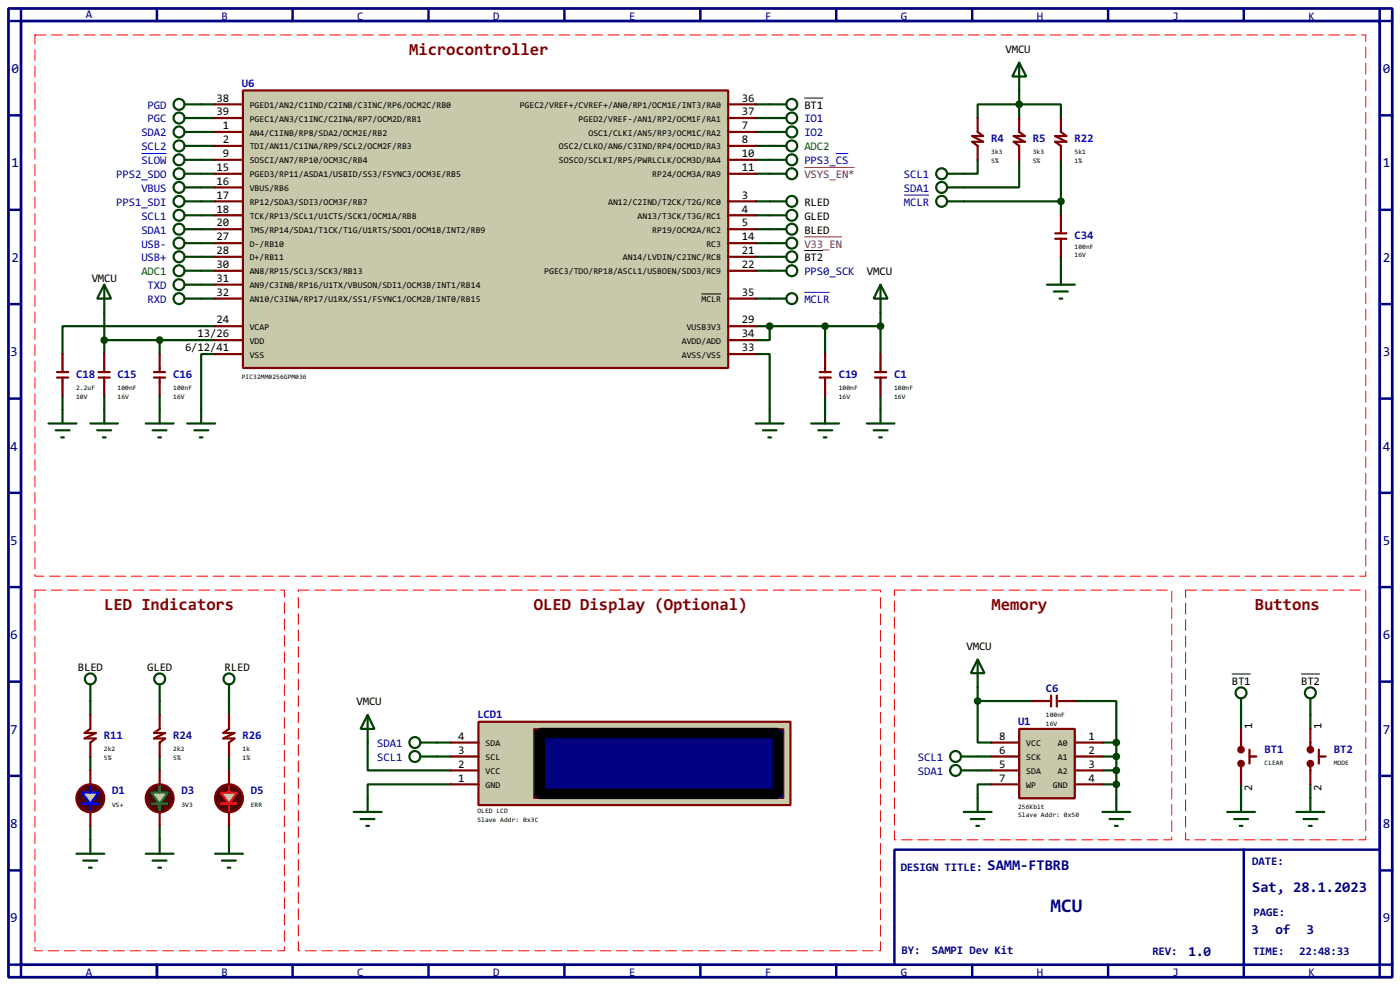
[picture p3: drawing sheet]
<svg xmlns="http://www.w3.org/2000/svg" width="256mm" height="180mm" viewBox="0 0 256 180" stroke-linecap="round" stroke-linejoin="round" font-family="sans-serif">
<path d="M1.6 1.6h253.5v177.3h-253.5zM3.9 3.9h248.9v172.7h-248.9z" fill="none" stroke="#000080" stroke-width=".5"/>
<path d="M3.9 1.6v2.3h-2.3M28.8 1.6v2.3" fill="none" stroke="#000080" stroke-width=".45"/>
<path d="M163.9 155.5h88.9v21.1h-88.9z" fill="#fff" stroke="#000080" stroke-width=".45"/>
<g fill="none" stroke="#000080" stroke-width=".45">
<path d="M53.6 1.6v2.3M78.5 1.6v2.3M103.4 1.6v2.3M128.3 1.6v2.3M153.2 1.6v2.3M178.1 1.6v2.3M203 1.6v2.3M227.9 1.6v2.3M252.8 1.6v2.3h2.3M1.6 21.1h2.3M1.6 38.4h2.3M252.8 21.1h2.3"/>
<path d="M252.8 38.4h2.3M1.6 55.7h2.3M252.8 55.7h2.3M1.6 73h2.3M252.8 73h2.3M1.6 90.2h2.3M252.8 90.2h2.3M1.6 107.5h2.3M252.8 107.5h2.3M1.6 124.8h2.3M252.8 124.8h2.3M1.6 142h2.3"/>
<path d="M1.6 159.3h2.3M227.9 155.5v23.4M252.8 142h2.3M252.8 159.3h2.3M1.6 176.6h2.3v2.3M28.8 176.6v2.3M53.6 176.6v2.3M78.5 176.6v2.3M103.4 176.6v2.3M128.3 176.6v2.3M153.2 176.6v2.3M178.1 176.6v2.3"/>
<path d="M203 176.6v2.3M255.1 176.6h-2.3v2.3"/>
</g>
<g fill="none" stroke="#004000" stroke-width=".4">
<path d="M36.9 19.1h2.5M138.5 19.1h2.5M186.7 16.6v5M36.9 36.9h2.5M36.9 24.2h2.5M36.9 26.7h2.5M36.9 39.4h2.5M36.9 29.3h2.5M36.9 31.8h2.5M36.9 34.3h2.5M36.9 21.6h2.5M138.5 36.9h2.5"/>
<path d="M138.5 24.2h2.5M138.5 26.7h2.5M138.5 39.4h2.5M138.5 29.3h2.5M138.5 31.8h2.5M138.5 21.6h2.5M176.6 36.9h17.8M179.1 29.3v2.5h-2.5M179.1 21.6v-2.5h15.3v2.5M186.7 29.3v5h-10.1M194.4 29.3v10.1M19.1 57.2v7.6"/>
<path d="M36.9 42h2.5M36.9 44.5h2.5M36.9 47h2.5M36.9 49.6h2.5M36.9 52.1h2.5M36.9 54.7h2.5M39.4 59.7h-27.9v5.1M138.5 59.7h22.8M138.5 42h2.5M138.5 44.5h2.5M138.5 47h2.5M138.5 49.6h2.5"/>
<path d="M138.5 54.7h2.5M141 59.7v2.6h-2.5M151.2 59.7v5.1M161.3 52.1l1.3 2.6h-2.5zM161.3 52.1v12.7M194.4 47v2.6M8.9 77.5h5.1M10.2 78.8h2.6M11.5 72.4v5.1M16.6 77.5h5M17.8 78.8h2.6M19.1 72.4v5.1"/>
<path d="M19.1 62.3h20.3M26.7 77.5h5.1M28 78.8h2.5M29.3 62.3v2.5M29.3 72.4v5.1M39.4 64.8h-2.5v10.2M138.5 64.8h2.5v12.7M138.5 77.5h5.1M139.8 78.8h2.5M148.6 77.5h5.1M149.9 78.8h2.6M151.2 72.4v5.1"/>
<path d="M161.3 72.4v2.6M11.2 80.1h.5M18.9 80.1h.5M29 80.1h.5M140.8 80.1h.5M150.9 80.1h.5M16.6 128.3v2.6M16.6 138.5v2.5M29.3 128.3v2.6M29.3 138.5v2.5M42 125.3v5.6M42 138.5v2.5"/>
<path d="M67.4 135.9v5.1h15.2M80.1 138.5h2.5M80.1 135.9h2.5M179.1 120.7l1.3 2.5h-2.5zM179.1 128.3v7.6h2.6M179.1 138.5h2.6M179.1 120.7v7.6M179.1 128.3h10.2M196.9 128.3h7.6v7.6M202 138.5h2.5M202 135.9h2.5M204.5 135.9v10.2"/>
<path d="M227.4 130.9v2.5M240.1 130.9v2.5M16.6 151.2v2.5M29.3 151.2v2.5M39.4 156.3h5.1M40.7 157.5h2.5M41.7 158.8h.5M42 151.2v5.1M82.6 143.6h-15.2v2.5M176.6 148.6h5.1M177.9 149.9h2.5M178.9 151.2h.5"/>
<path d="M179.1 141h2.6M181.7 143.6h-2.6v5M202 141h2.5M202 143.6h2.5M224.8 148.6h5.1M226.1 149.9h2.6M227.1 151.2h.5M227.4 143.6v5M237.5 148.6h5.1M238.8 149.9h2.6M239.8 151.2h.5M240.1 143.6v5"/>
<circle cx="41.9" cy="124.3" r="1"/>
</g>
<g fill="none" stroke="#800000" stroke-width=".4">
<path d="M10.5 68.1h2M10.5 69.1h2M11.5 64.8v3.3M11.5 69.1v3.3M18.1 68.1h2M18.1 69.1h2M19.1 64.8v3.3M19.1 69.1v3.3M28.2 68.1h2.1M28.2 69.1h2.1M29.3 64.8v3.3M29.3 69.1v3.3"/>
<path d="M150.2 68.1h2M150.2 69.1h2M151.2 64.8v3.3M151.2 69.1v3.3M42 130.9v2.5l-1.1 .8h2.1l-2.1 1h2.1l-1 .7v2.6M189.3 128.3h3.3M192.6 127.3v2M193.6 127.3v2M193.6 128.3h3.3M227.4 133.4v3.8M227.4 139.8v3.8M228.9 138.5h1.3"/>
<path d="M228.9 137.2v2.6M240.1 133.4v3.8M240.1 139.8v3.8M241.6 137.2v2.6M241.6 138.5h1.3"/>
</g>
<path d="M6.4 6.4h243.8v99.1h-243.8zM163.9 108h50.8v45.7h-50.8z" fill="none" stroke="#fff" stroke-width=".18"/>
<path d="M6.4 6.4h243.8v99.1h-243.8zM163.9 108h50.8v45.7h-50.8z" fill="none" stroke="#f00" stroke-width=".18" stroke-dasharray="2 1"/>
<g fill="#800000" stroke="#800000" stroke-width=".4">
<circle cx="240" cy="137.2" r=".5"/>
<circle cx="240" cy="139.8" r=".5"/>
<circle cx="227.3" cy="137.2" r=".5"/>
<circle cx="227.3" cy="139.8" r=".5"/>
</g>
<circle cx="29.2" cy="146.1" r="2.55" fill="#400000" stroke="#800000" stroke-width=".4"/>
<path d="M27.7 145.1h1.6v-1.3v1.3h1.5l-1.5 2h1.5h-3.1h1.6v1.3v-1.3z" fill-rule="evenodd" fill="#c8c8aa" stroke="#00c000" stroke-width=".4"/>
<path d="M29.3 130.9v2.5l-1.1 .8h2.1l-2.1 1h2.1l-1 .7v2.6M29.3 141v2.6M29.3 148.6v2.6" fill="none" stroke="#800000" stroke-width=".4"/>
<g fill="none" stroke="#004000" stroke-width=".4">
<path d="M29.3 125.3v3M26.7 156.3h5.1M28 157.5h2.5M29 158.8h.5M29.3 153.7v2.6"/>
<circle cx="29.2" cy="124.3" r="1"/>
</g>
<circle cx="41.9" cy="146.1" r="2.55" fill="#400000" stroke="#800000" stroke-width=".4"/>
<path d="M40.4 145.1h1.6v-1.3v1.3h1.5l-1.5 2h1.5h-3.1h1.6v1.3v-1.3z" fill-rule="evenodd" fill="#c8c8aa" stroke="#f00" stroke-width=".4"/>
<path d="M42 141v2.6M42 148.6v2.6" fill="none" stroke="#800000" stroke-width=".4"/>
<path d="M217.2 108h33v45.7h-33z" fill="none" stroke="#fff" stroke-width=".18"/>
<path d="M217.2 108h33v45.7h-33z" fill="none" stroke="#f00" stroke-width=".18" stroke-dasharray="2 1"/>
<circle cx="16.5" cy="146.1" r="2.55" fill="#400000" stroke="#800000" stroke-width=".4"/>
<path d="M15 145.1h1.6v-1.3v1.3h1.5l-1.5 2h1.5h-3.1h1.6v1.3v-1.3z" fill-rule="evenodd" fill="#c8c8aa" stroke="#00f" stroke-width=".4"/>
<path d="M160.3 68.1h2.1M160.3 69.1h2.1M161.3 64.8v3.3M161.3 69.1v3.3M16.6 130.9v2.5l-1.1 .8h2.1l-2.1 1h2.1l-1 .7v2.6M16.6 141v2.6M16.6 148.6v2.6" fill="none" stroke="#800000" stroke-width=".4"/>
<g fill="none" stroke="#004000" stroke-width=".4">
<path d="M33.8 19.1h3.1M141 19.1h3.1M33.8 21.6h3.1M33.8 39.4h3.1M33.8 26.7h3.1M33.8 24.2h3.1M33.8 36.9h3.1M33.8 31.8h3.1M33.8 34.3h3.1M141 21.6h3.1M141 39.4h3.1M141 26.7h3.1"/>
<path d="M141 24.2h3.1M141 36.9h3.1M141 29.3h3.1M19.1 52.1l1.3 2.6h-2.6zM19.1 52.1v5.1M33.8 49.6h3.1M33.8 54.7h3.1M33.8 52.1h3.1M33.8 42h3.1M33.8 44.5h3.1M33.8 47h3.1M141 49.6h3.1"/>
<path d="M141 54.7h3.1M141 42h3.1M141 44.5h3.1M141 47h3.1M34.3 77.5h5.1M35.6 78.8h2.6M36.9 75v2.5M158.8 77.5h5.1M160.1 78.8h2.5M161.3 75v2.5M36.6 80.1h.5M161.1 80.1h.5"/>
<path d="M16.6 125.3v3M176.1 138.5h3M227.4 127.8v3.1M240.1 127.8v3.1M14 156.3h5.1M15.3 157.5h2.5M16.3 158.8h.5M16.6 153.7v2.6M176.1 141h3M202 148.6h5.1M203.3 149.9h2.5M204.3 151.2h.5"/>
<path d="M204.5 146.1v2.5"/>
<circle cx="32.8" cy="19.1" r="1"/>
<circle cx="145" cy="19.1" r="1"/>
<circle cx="32.8" cy="36.9" r="1"/>
<circle cx="32.8" cy="34.3" r="1"/>
<circle cx="32.8" cy="39.4" r="1"/>
<circle cx="32.8" cy="26.7" r="1"/>
<circle cx="32.8" cy="31.8" r="1"/>
<circle cx="32.8" cy="21.6" r="1"/>
<circle cx="32.8" cy="24.2" r="1"/>
<circle cx="145" cy="29.3" r="1"/>
<circle cx="145" cy="26.7" r="1"/>
<circle cx="145" cy="36.9" r="1"/>
<circle cx="145" cy="39.4" r="1"/>
<circle cx="145" cy="21.6" r="1"/>
<circle cx="145" cy="24.2" r="1"/>
<circle cx="32.8" cy="49.6" r="1"/>
<circle cx="32.8" cy="47" r="1"/>
<circle cx="32.8" cy="42" r="1"/>
<circle cx="32.8" cy="44.5" r="1"/>
<circle cx="32.8" cy="54.7" r="1"/>
<circle cx="32.8" cy="52.1" r="1"/>
<circle cx="145" cy="42" r="1"/>
<circle cx="145" cy="44.5" r="1"/>
<circle cx="145" cy="47" r="1"/>
<circle cx="145" cy="49.6" r="1"/>
<circle cx="145" cy="54.7" r="1"/>
<circle cx="16.5" cy="124.3" r="1"/>
<circle cx="175" cy="138.5" r="1"/>
<circle cx="227.3" cy="126.8" r="1"/>
<circle cx="240" cy="126.8" r="1"/>
<circle cx="175" cy="141" r="1"/>
</g>
<path d="M153.1 28.1h2.3M147.4 53.5h4.6" fill="none" stroke="#0000c0" stroke-width=".18"/>
<path d="M147.4 18h3.4M147.4 45.9h3.4M225.7 123.4h3.4M238.4 123.4h3.4" fill="none" stroke="#000" stroke-width=".18"/>
<g fill="#004000" stroke="#004000" stroke-width=".4">
<circle cx="29.2" cy="62.3" r=".5"/>
<circle cx="19.1" cy="62.3" r=".5"/>
<circle cx="161.3" cy="59.7" r=".5"/>
<circle cx="151.1" cy="59.7" r=".5"/>
<circle cx="141" cy="59.7" r=".5"/>
</g>
<path d="M6.4 108h45.7v66h-45.7z" fill="none" stroke="#fff" stroke-width=".18"/>
<path d="M6.4 108h45.7v66h-45.7z" fill="none" stroke="#f00" stroke-width=".18" stroke-dasharray="2 1"/>
<path d="M147.4 43.4h6.9" fill="none" stroke="#800080" stroke-width=".18"/>
<path d="M186.7 133.4h10.2v12.7h-10.2z" fill="#c8c8aa" stroke="#800000" stroke-width=".4"/>
<g fill="none" stroke="#800000" stroke-width=".4">
<path d="M179.1 21.6v2.6l1 .7h-2l2 1.1h-2l1 .7v2.6M186.7 21.6v2.6l1.1 .7h-2.1l2.1 1.1h-2.1l1 .7v2.6M194.4 21.6v2.6l1 .7h-2.1l2.1 1.1h-2.1l1.1 .7v2.6M194.4 39.4v3.3M193.3 43.7h2.1M193.3 42.7h2.1M194.4 43.7v3.3M181.7 138.5h5M181.7 135.9h5M196.9 138.5h5.1M196.9 135.9h5.1M181.7 141h5"/>
<path d="M181.7 143.6h5M196.9 141h5.1M196.9 143.6h5.1"/>
</g>
<g fill="#004000" stroke="#004000" stroke-width=".4">
<circle cx="204.5" cy="138.5" r=".5"/>
<circle cx="204.5" cy="141" r=".5"/>
<circle cx="204.5" cy="143.6" r=".5"/>
<circle cx="204.5" cy="135.9" r=".5"/>
<circle cx="179.1" cy="128.3" r=".5"/>
<circle cx="186.7" cy="19.1" r=".5"/>
</g>
<g fill="none" stroke="#004000" stroke-width=".4">
<path d="M186.7 11.5l1.3 2.5h-2.5zM186.7 11.5v5.1M33.8 29.3h3.1M173.5 36.9h3.1M173.5 31.8h3.1M173.5 34.3h3.1M191.8 52.1h5.1M193.1 53.4h2.5M194.1 54.7h.5M194.4 49.6v2.5"/>
<circle cx="32.8" cy="29.3" r="1"/>
<circle cx="172.5" cy="36.9" r="1"/>
<circle cx="172.5" cy="34.3" r="1"/>
<circle cx="172.5" cy="31.8" r="1"/>
</g>
<path d="M25.9 28.1h4.6M165.6 35.7h4.6" fill="none" stroke="#0000c0" stroke-width=".18"/>
<path d="M97.8 133.4h45.8v12.7h-45.8z" fill="#fff" stroke="#800000" stroke-width=".25"/>
<path d="M87.7 132.1h57.1v15.3h-57.1z" fill="#c8c8aa" stroke="#800000" stroke-width=".4"/>
<path d="M97.8 133.4h45.8v12.7h-45.8z" fill="#000080" stroke="#800000" stroke-width=".25"/>
<path d="M98.9 134.2h43.6v11.1h-43.6z" fill="none" stroke="#000" stroke-width="1.9"/>
<path d="M82.6 138.5h5.1M82.6 135.9h5.1M82.6 143.6h5.1M82.6 141h5.1" fill="none" stroke="#800000" stroke-width=".4"/>
<path d="M54.7 108h106.6v66h-106.6z" fill="none" stroke="#fff" stroke-width=".18"/>
<path d="M54.7 108h106.6v66h-106.6z" fill="none" stroke="#f00" stroke-width=".18" stroke-dasharray="2 1"/>
<g fill="none" stroke="#004000" stroke-width=".4">
<path d="M141 31.8h3.1M67.4 130.9l1.2 2.5h-2.5zM67.4 130.9v5M77 138.5h3.1M77 135.9h3.1M64.8 148.6h5.1M66.1 149.9h2.5M67.1 151.2h.5M67.4 146.1v2.5"/>
<circle cx="145" cy="31.8" r="1"/>
<circle cx="76" cy="138.5" r="1"/>
<circle cx="76" cy="135.9" r="1"/>
</g>
<path d="M147.4 30.7h9.2" fill="none" stroke="#800080" stroke-width=".18"/>
<circle cx="194.3" cy="36.9" r=".5" fill="#004000" stroke="#004000" stroke-width=".4"/>
<path d="M44.5 16.6h88.9v50.8h-88.9z" fill="#c8c8aa" stroke="#800000" stroke-width=".4"/>
<g fill="none" stroke="#800000" stroke-width=".4">
<path d="M39.4 19.1h5.1M133.4 19.1h5.1M39.4 24.2h5.1M39.4 26.7h5.1M39.4 36.9h5.1M39.4 39.4h5.1M39.4 29.3h5.1M39.4 31.8h5.1M39.4 34.3h5.1M39.4 21.6h5.1M133.4 24.2h5.1M133.4 26.7h5.1"/>
<path d="M133.4 36.9h5.1M133.4 39.4h5.1M133.4 29.3h5.1M133.4 31.8h5.1M133.4 21.6h5.1M39.4 42h5.1M39.4 44.5h5.1M39.4 47h5.1M39.4 49.6h5.1M39.4 59.7h5.1M39.4 52.1h5.1M39.4 54.7h5.1"/>
<path d="M133.4 42h5.1M133.4 44.5h5.1M133.4 47h5.1M133.4 49.6h5.1M133.4 59.7h5.1M133.4 54.7h5.1M39.4 64.8h5.1M39.4 62.3h5.1M133.4 64.8h5.1M133.4 62.3h5.1"/>
</g>
<path d="M128.5 53.8h3.6" fill="none" stroke="#000" stroke-width=".18"/>
<text font-size="4.2" fill="#000080" x="192.5" y="167">MCU</text>
<g font-size="3.7" fill="#800000">
<text x="75" y="10">Microcontroller</text>
<text x="19.1" y="111.6">LED Indicators</text>
<text x="97.8" y="111.6">OLED Display (Optional)</text>
<text x="181.7" y="111.6">Memory</text>
<text x="229.9" y="111.6">Buttons</text>
</g>
<g font-size="3.2" fill="#000080">
<text x="180.9" y="159.3">SAMM-FTBRB</text>
<text x="229.4" y="163.2">Sat, 28.1.2023</text>
</g>
<g font-size="3" fill="#000080">
<text x="2.1" y="13.4">0</text>
<text x="253.4" y="13.4">0</text>
<text x="2.1" y="30.7">1</text>
<text x="253.4" y="30.7">1</text>
<text x="2.1" y="47.9">2</text>
<text x="253.4" y="47.9">2</text>
<text x="1.9" y="65.2">3</text>
<text x="253.4" y="65.2">3</text>
<text x="1.9" y="82.5">4</text>
<text x="253.4" y="82.5">4</text>
<text x="1.9" y="99.8">5</text>
<text x="253.4" y="99.8">5</text>
<text x="1.9" y="117">6</text>
<text x="253.4" y="117">6</text>
<text x="1.9" y="134.3">7</text>
<text x="253.4" y="134.3">7</text>
<text x="1.9" y="151.6">8</text>
<text x="253.4" y="151.6">8</text>
<text x="1.9" y="168.8">9</text>
<text x="229.2" y="170.9">3</text>
<text x="233.7" y="170.9">of</text>
<text x="239.4" y="170.9">3</text>
<text x="253.4" y="168.8">9</text>
<text x="217.8" y="174.9">1.0</text>
</g>
<g font-size="2.5" fill="#000080">
<text x="15.7" y="3.4">A</text>
<text x="40.6" y="3.6">B</text>
<text x="65.5" y="3.6">C</text>
<text x="90.4" y="3.6">D</text>
<text x="115.3" y="3.6">E</text>
<text x="140.2" y="3.6">F</text>
<text x="165.1" y="3.6">G</text>
<text x="190" y="3.6">H</text>
<text x="214.8" y="3.6">J</text>
<text x="239.7" y="3.6">K</text>
<text x="165" y="159.4">DESIGN TITLE:</text>
<text x="229.4" y="158.3">DATE:</text>
<text x="229.7" y="167.7">PAGE:</text>
<text x="15.7" y="178.7">A</text>
<text x="40.6" y="178.7">B</text>
<text x="65.5" y="178.7">C</text>
<text x="90.4" y="178.7">D</text>
<text x="115.3" y="178.7">E</text>
<text x="140.2" y="178.7">F</text>
<text x="165.1" y="178.7">G</text>
<text x="165.2" y="174.6">BY:</text>
<text x="170.7" y="174.6">SAMPI Dev Kit</text>
<text x="190" y="178.7">H</text>
<text x="211.1" y="174.8">REV:</text>
<text x="214.8" y="178.7">J</text>
<text x="229.6" y="174.8">TIME:</text>
<text x="238" y="174.8">22:48:33</text>
<text x="239.7" y="178.7">K</text>
</g>
<g font-size="2.5">
<text x="184.2" y="9.7">VMCU</text>
<text x="39.7" y="18.6">38</text>
<text x="39.7" y="21.1">39</text>
<text x="40.8" y="23.6">1</text>
<text x="135.9" y="23.6">7</text>
<text x="135.9" y="18.6">36</text>
<text x="135.9" y="21.1">37</text>
<text x="147.4" y="19.9">BT1</text>
<text x="40.8" y="26.2">2</text>
<text x="40.8" y="28.8">9</text>
<text x="135.9" y="26.2">8</text>
<text x="135.9" y="28.8">10</text>
<text x="39.7" y="31.3">15</text>
<text x="39.7" y="33.8">16</text>
<text x="135.9" y="31.3">11</text>
<text x="39.7" y="36.3">17</text>
<text x="39.7" y="38.9">18</text>
<text x="39.7" y="41.5">20</text>
<text x="135.9" y="36.3">3</text>
<text x="135.9" y="38.9">4</text>
<text x="135.9" y="41.5">5</text>
<text x="147.4" y="37.7">RLED</text>
<text x="147.4" y="40.2">GLED</text>
<text x="39.7" y="44">27</text>
<text x="39.7" y="46.5">28</text>
<text x="135.9" y="44">14</text>
<text x="135.9" y="46.5">21</text>
<text x="147.4" y="42.7">BLED</text>
<text x="147.4" y="47.8">BT2</text>
<text x="16.8" y="51.7">VMCU</text>
<text x="39.7" y="49">30</text>
<text x="39.7" y="51.6">31</text>
<text x="135.9" y="49">22</text>
<text x="158.8" y="50.4">VMCU</text>
<text x="39.7" y="59.2">24</text>
<text x="39.7" y="54.2">32</text>
<text x="135.9" y="59.2">29</text>
<text x="135.9" y="54.2">35</text>
<text x="33.9" y="64.3">6/12/41</text>
<text x="36.2" y="61.7">13/26</text>
<text x="135.9" y="64.3">33</text>
<text x="135.9" y="61.7">34</text>
<text x="177.1" y="119">VMCU</text>
<text x="14.3" y="122.8">BLED</text>
<text x="27" y="122.8">GLED</text>
<text x="41.2" y="122.8">RLED</text>
<text x="225.7" y="125.3">BT1</text>
<text x="238.4" y="125.3">BT2</text>
<text x="65.3" y="129.1">VMCU</text>
<text x="84" y="138">3</text>
<text x="84" y="135.4">4</text>
<text x="183.1" y="138">6</text>
<text x="183.1" y="135.4">8</text>
<text x="199.4" y="135.4">1</text>
<text x="199.4" y="138">2</text>
<text x="229.4" y="133.4" transform="rotate(-90 229.4 133.4)">1</text>
<text x="242.1" y="133.4" transform="rotate(-90 242.1 133.4)">1</text>
<text x="84" y="143.1">1</text>
<text x="84" y="140.5">2</text>
<text x="183.1" y="140.5">5</text>
<text x="183.1" y="143.1">7</text>
<text x="199.4" y="140.5">3</text>
<text x="199.4" y="143.1">4</text>
<text x="229.4" y="144.7" transform="rotate(-90 229.4 144.7)">2</text>
<text x="242.1" y="144.7" transform="rotate(-90 242.1 144.7)">2</text>
</g>
<g font-size="2.5" fill="#0000c0">
<text x="44.3" y="15.9">U6</text>
<text x="27.1" y="19.9">PGD</text>
<text x="27.1" y="22.4">PGC</text>
<text x="147.4" y="22.4">IO1</text>
<text x="25.9" y="27.5">SCL2</text>
<text x="25.9" y="25">SDA2</text>
<text x="147.4" y="25">IO2</text>
<text x="181.6" y="26">R4</text>
<text x="189.2" y="26">R5</text>
<text x="196.8" y="26">R22</text>
<text x="21.3" y="32.6">PPS2_SDO</text>
<text x="25.9" y="35.1">VBUS</text>
<text x="25.9" y="30">SLOW</text>
<text x="147.4" y="30">PPS3_CS</text>
<text x="165.6" y="32.6">SCL1</text>
<text x="165.6" y="35.1">SDA1</text>
<text x="21.3" y="37.7">PPS1_SDI</text>
<text x="25.9" y="40.2">SCL1</text>
<text x="165.6" y="37.7">MCLR</text>
<text x="25.9" y="42.7">SDA1</text>
<text x="25.9" y="45.3">USB-</text>
<text x="25.9" y="47.8">USB+</text>
<text x="196.8" y="43.8">C34</text>
<text x="27.1" y="52.9">TXD</text>
<text x="147.4" y="50.4">PPS0_SCK</text>
<text x="27.1" y="55.4">RXD</text>
<text x="147.4" y="55.4">MCLR</text>
<text x="14" y="69.2">C18</text>
<text x="21.6" y="69.2">C15</text>
<text x="31.8" y="69.2">C16</text>
<text x="153.7" y="69.2">C19</text>
<text x="163.8" y="69.2">C1</text>
<text x="87.5" y="131.4">LCD1</text>
<text x="191.6" y="126.6">C6</text>
<text x="19.1" y="135.3">R11</text>
<text x="31.8" y="135.3">R24</text>
<text x="44.5" y="135.3">R26</text>
<text x="69.1" y="136.7">SDA1</text>
<text x="186.5" y="132.7">U1</text>
<text x="231.7" y="137.8">BT1</text>
<text x="244.4" y="137.8">BT2</text>
<text x="69.1" y="139.3">SCL1</text>
<text x="168.2" y="139.3">SCL1</text>
<text x="168.2" y="141.8">SDA1</text>
<text x="20.6" y="145.4">D1</text>
<text x="33.3" y="145.4">D3</text>
<text x="45.9" y="145.4">D5</text>
</g>
<g font-size="2.5" fill="#008000">
<text x="147.4" y="27.5">ADC2</text>
<text x="25.9" y="50.4">ADC1</text>
</g>
<g font-size="2.5" fill="#800080">
<text x="147.4" y="32.6">VSYS_EN*</text>
<text x="147.4" y="45.3">V33_EN</text>
</g>
<g font-size="1.9">
<text x="45.8" y="19.8">PGED1/AN2/C1IND/C2INB/C3INC/RP6/OCM2C/RB0</text>
<text x="45.8" y="22.2">PGEC1/AN3/C1INC/C2INA/RP7/OCM2D/RB1</text>
<text x="95.2" y="19.8">PGEC2/VREF+/CVREF+/AN0/RP1/OCM1E/INT3/RA0</text>
<text x="106" y="22.2">PGED2/VREF-/AN1/RP2/OCM1F/RA1</text>
<text x="45.8" y="24.8">AN4/C1INB/RP8/SDA2/OCM2E/RB2</text>
<text x="45.8" y="27.3">TDI/AN11/C1INA/RP9/SCL2/OCM2F/RB3</text>
<text x="45.8" y="29.9">SOSCI/AN7/RP10/OCM3C/RB4</text>
<text x="102.4" y="27.3">OSC2/CLKO/AN6/C3IND/RP4/OCM1D/RA3</text>
<text x="102.4" y="29.9">SOSCO/SCLKI/RP5/PWRLCLK/OCM3D/RA4</text>
<text x="107.8" y="24.8">OSC1/CLKI/AN5/RP3/OCM1C/RA2</text>
<text x="45.8" y="32.5">PGED3/RP11/ASDA1/USBID/SS3/FSYNC3/OCM3E/RB5</text>
<text x="45.8" y="34.9">VBUS/RB6</text>
<text x="119.5" y="32.5">RP24/OCM3A/RA9</text>
<text x="45.8" y="37.5">RP12/SDA3/SDI3/OCM3F/RB7</text>
<text x="45.8" y="40">TCK/RP13/SCL1/U1CTS/SCK1/OCM1A/RB8</text>
<text x="111.4" y="37.5">AN12/C2IND/T2CK/T2G/RC0</text>
<text x="116.8" y="40">AN13/T3CK/T3G/RC1</text>
<text x="45.8" y="42.6">TMS/RP14/SDA1/T1CK/T1G/U1RTS/SDO1/OCM1B/INT2/RB9</text>
<text x="45.8" y="45.2">D-/RB10</text>
<text x="45.8" y="47.6">D+/RB11</text>
<text x="114.1" y="47.6">AN14/LVDIN/C2INC/RC8</text>
<text x="119.5" y="42.6">RP19/OCM2A/RC2</text>
<text x="129.4" y="45.2">RC3</text>
<text x="45.8" y="50.2">AN8/RP15/SCL3/SCK3/RB13</text>
<text x="45.8" y="52.8">AN9/C3INB/RP16/U1TX/VBUSON/SDI1/OCM3B/INT1/RB14</text>
<text x="99.7" y="50.2">PGEC3/TDO/RP18/ASCL1/USBOEN/SDO3/RC9</text>
<text x="45.8" y="55.3">AN10/C3INA/RP17/U1RX/SS1/FSYNC1/OCM2B/INT0/RB15</text>
<text x="128.5" y="55.3">MCLR</text>
<text x="45.8" y="65.5">VSS</text>
<text x="45.8" y="62.9">VDD</text>
<text x="45.8" y="60.3">VCAP</text>
<text x="124.9" y="65.5">AVSS/VSS</text>
<text x="124.9" y="62.9">AVDD/ADD</text>
<text x="125.8" y="60.3">VUSB3V3</text>
<text x="89" y="136.6">SDA</text>
<text x="188" y="136.6">VCC</text>
<text x="193.8" y="136.6">A0</text>
<text x="89" y="141.7">VCC</text>
<text x="89" y="139.1">SCL</text>
<text x="188" y="139.1">SCK</text>
<text x="188" y="141.7">SDA</text>
<text x="193.8" y="139.1">A1</text>
<text x="193.8" y="141.7">A2</text>
<text x="89" y="144.2">GND</text>
<text x="188" y="144.2">WP</text>
<text x="192.9" y="144.2">GND</text>
</g>
<g font-size="1.5">
<text x="181.6" y="28.2">3k3</text>
<text x="181.6" y="29.8">5%</text>
<text x="189.2" y="28.2">3k3</text>
<text x="189.2" y="29.8">5%</text>
<text x="196.8" y="28.2">5k1</text>
<text x="196.8" y="29.8">1%</text>
<text x="196.8" y="45.5">100nF</text>
<text x="196.8" y="47.1">16V</text>
<text x="14" y="71.5">2.2uF</text>
<text x="21.6" y="71.5">100nF</text>
<text x="31.8" y="71.5">100nF</text>
<text x="44.3" y="69.3">PIC32MM0256GPM036</text>
<text x="153.7" y="71.5">100nF</text>
<text x="163.8" y="71.5">100nF</text>
<text x="14" y="73">10V</text>
<text x="21.6" y="73">16V</text>
<text x="31.8" y="73">16V</text>
<text x="153.7" y="73">16V</text>
<text x="163.8" y="73">16V</text>
<text x="191.6" y="131.3">100nF</text>
<text x="19.1" y="137.5">2k2</text>
<text x="31.8" y="137.5">2k2</text>
<text x="44.5" y="137.5">1k</text>
<text x="191.6" y="132.8">16V</text>
<text x="19.1" y="139">5%</text>
<text x="31.8" y="139">5%</text>
<text x="44.5" y="139">1%</text>
<text x="231.7" y="140">CLEAR</text>
<text x="244.4" y="140">MODE</text>
<text x="20.6" y="147.7">VS+</text>
<text x="33.3" y="147.7">3V3</text>
<text x="45.9" y="147.7">ERR</text>
<text x="87.5" y="148.8">OLED LCD</text>
<text x="186.5" y="148.1">256Kbit</text>
<text x="186.5" y="149.6">Slave Addr: 0x50</text>
<text x="87.5" y="150.4">Slave Addr: 0x3C</text>
</g>
</svg>
